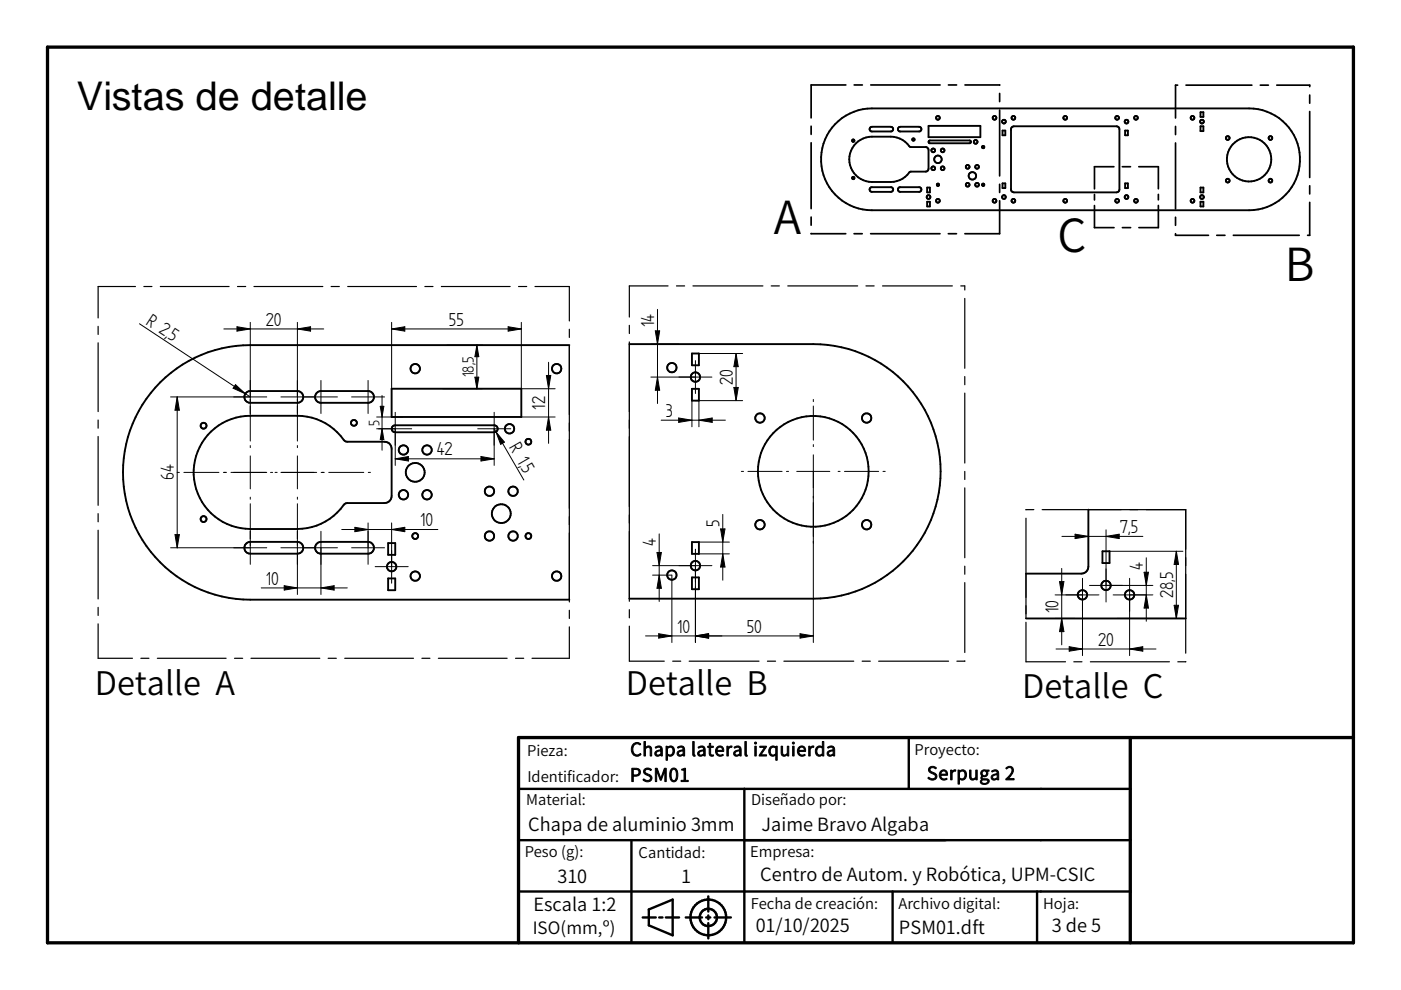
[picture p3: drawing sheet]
<svg xmlns="http://www.w3.org/2000/svg" width="297mm" height="210mm" viewBox="0 0 297 210" stroke-linecap="round" stroke-linejoin="round" font-family="sans-serif">
<path d="M10.1 10h276.9v189.9h-276.9zM239.6 156.4v43.5M287 156.4h-177.1v43.5" fill="none" stroke="#000" stroke-width=".7"/>
<g fill="none" stroke="#000" stroke-width=".51">
<path d="M192.7 156.4v10.9M109.9 167.3h129.7M109.9 178.1h129.7M133.9 178.1v21.8M157.8 167.3v32.6M109.9 189h129.7M136.3 194.5h2.7M137.6 192.8l5-2.1v7.6l-5-2.1zM139.8 194.5h.7M141.2 194.5h2.8M145.4 194.5h3.4M149.7 194.5h.9"/>
<path d="M150.2 190.1v3.2M150.2 194.1v.8M150.2 195.7v3.3M151.5 194.5h3.5M189.2 189v10.9M219.9 189v10.9"/>
<circle cx="150.2" cy="194.5" r="3.8"/>
<circle cx="150.2" cy="194.5" r="1.84"/>
</g>
<g fill="none" stroke="#000" stroke-width=".4">
<path d="M177.1 26.3a10.9 10.9 0 0 1 7.8-3.3h79.9a10.8 10.8 0 0 1 10.8 10.8 10.8 10.8 0 0 1-10.8 10.8h-79.9a10.8 10.8 0 0 1-10-6.6 10.8 10.8 0 0 1 2.2-11.7zM181.5 30.4l1-.8a4.7 4.7 0 0 1 2.4-.6h4a5 5 0 0 1 4 2.1l3.4 .1a.65 .65 0 0 1 .6 .6v4a.61 .61 0 0 1-.6 .6h-3.4a5 5 0 0 1-4 2.2h-4a4.8 4.8 0 0 1-4.5-3 4.8 4.8 0 0 1 1.1-5.2zM184.5 39.8l.4-.1h4a.5 .5 0 0 1 .5 .5 .5 .5 0 0 1-.5 .5h-4l-.5-.3zM184.5 27l.4-.1h4a.5 .5 0 0 1 .5 .5 .5 .5 0 0 1-.5 .5h-4.2l-.3-.5zM190.5 39.8l.4-.1h4a.5 .5 0 0 1 .5 .5 .5 .5 0 0 1-.5 .5h-4l-.5-.3zM190.5 27l.4-.1h4a.5 .5 0 0 1 .5 .5 .5 .5 0 0 1-.5 .5h-4.2l-.3-.5zM196.6 39.8h.6v1h-.6zM196.9 26.7h11v2.4h-11zM197 29.8h8.6l.3 .3-.3 .3h-8.4l-.3-.3zM212.6 27.7h.5v1h-.5zM212.6 38.9h.5v1h-.5zM214.5 27l.4-.2h21.8a.61 .61 0 0 1 .6 .6v12.8a.61 .61 0 0 1-.6 .6h-21.8a.61 .61 0 0 1-.5-.6v-12.8z"/>
<path d="M238.5 27.7h.6v1h-.6zM238.5 38.9h.6v1h-.6zM254.5 39.8h.6v1h-.6zM254.5 26.8h.6v1h-.6zM254.5 23.8h.6v1h-.6zM196.6 42.8h.6v1h-.6zM254.5 42.8h.6v1h-.6zM120.7 73.2h-67.6a27 27 0 0 0-27 27 27 27 0 0 0 27 26.9h67.6M133.4 73h39a27 27 0 0 1 27 26.9 27 27 0 0 1-27 27h-39M146.7 75h1.5v2.4h-1.5zM44.7 91.5a11.9 11.9 0 0 1 8.4-3.3h10a12.2 12.2 0 0 1 10 5.3l.6 .2h8.2a1.48 1.48 0 0 1 1.1 1.5v10l-.3 .9-.5 .4-.7 .2h-7.8l-.6 .1a12.3 12.3 0 0 1-10 5.4h-10a12 12 0 0 1-11.2-7.6 12 12 0 0 1 2.8-13.1zM52.2 83.3l.9-.4h10a1.25 1.25 0 0 1 1.2 1.3 1.25 1.25 0 0 1-1.2 1.2h-10a1.23 1.23 0 0 1-1.2-.7 1.23 1.23 0 0 1 .3-1.4z"/>
<path d="M67.2 83.3l.8-.4h10a1.25 1.25 0 0 1 1.3 1.3 1.25 1.25 0 0 1-1.3 1.2h-10a1.24 1.24 0 0 1-1.1-.8 1.24 1.24 0 0 1 .3-1.3zM83 82.4h27.5v6h-27.5zM83.3 90.3l.5-.1h21a.74 .74 0 0 1 .7 .7 .74 .74 0 0 1-.7 .8h-21a.74 .74 0 0 1-.7-.5 .74 .74 0 0 1 .2-.9zM146.7 82.4h1.5v2.5h-1.5zM52.2 115.3l.9-.4h10a1.25 1.25 0 0 1 1.2 1.2 1.25 1.25 0 0 1-1.2 1.3h-10a1.23 1.23 0 0 1-1.2-.8 1.23 1.23 0 0 1 .3-1.3zM67.2 115.3l.8-.4h10a1.25 1.25 0 0 1 1.3 1.2 1.25 1.25 0 0 1-1.3 1.3h-10a1.24 1.24 0 0 1-1.1-.8 1.24 1.24 0 0 1 .3-1.3zM82.3 115.1h1.5v2.5h-1.5zM146.7 114.9h1.5v2.5h-1.5zM230.8 108.1v12l-.4 1-.5 .4-.6 .1h-11.8M233.7 116.9h1.5v2.5h-1.5zM82.3 122.6h1.5v2.5h-1.5zM146.7 122.4h1.5v2.5h-1.5z"/>
<path d="M217.5 131.1h33.9"/>
<circle cx="180.9" cy="29.8" r=".26"/>
<circle cx="180.9" cy="37.8" r=".25"/>
<circle cx="193.7" cy="29.6" r=".24"/>
<circle cx="197.9" cy="35.7" r=".4"/>
<circle cx="197.9" cy="31.9" r=".4"/>
<circle cx="198.9" cy="39.2" r=".25"/>
<circle cx="198.9" cy="25" r=".4"/>
<circle cx="198.9" cy="33.8" r=".8"/>
<circle cx="199.9" cy="35.7" r=".4"/>
<circle cx="199.9" cy="31.9" r=".4"/>
<circle cx="205.2" cy="39.2" r=".4"/>
<circle cx="205.2" cy="35.4" r=".4"/>
<circle cx="206.2" cy="37.3" r=".8"/>
<circle cx="206.9" cy="30.1" r=".4"/>
<circle cx="207.2" cy="39.2" r=".4"/>
<circle cx="207.2" cy="35.4" r=".4"/>
<circle cx="208.5" cy="31.2" r=".25"/>
<circle cx="208.5" cy="39.2" r=".25"/>
<circle cx="210.9" cy="25" r=".4"/>
<circle cx="212.8" cy="25.8" r=".4"/>
<circle cx="214.9" cy="25" r=".4"/>
<circle cx="225.8" cy="25" r=".4"/>
<circle cx="236.9" cy="25" r=".4"/>
<circle cx="238.8" cy="25.8" r=".41"/>
<circle cx="240.8" cy="25" r=".4"/>
<circle cx="252.8" cy="25" r=".4"/>
<circle cx="254.8" cy="25.8" r=".41"/>
<circle cx="260.3" cy="29.3" r=".4"/>
<circle cx="260.3" cy="38.3" r=".4"/>
<circle cx="264.8" cy="33.8" r="4.7"/>
<circle cx="269.3" cy="38.3" r=".4"/>
<circle cx="269.3" cy="29.3" r=".4"/>
<circle cx="196.9" cy="41.8" r=".4"/>
<circle cx="198.9" cy="42.6" r=".4"/>
<circle cx="210.9" cy="42.6" r=".4"/>
<circle cx="212.9" cy="41.8" r=".4"/>
<circle cx="214.9" cy="42.6" r=".4"/>
<circle cx="225.8" cy="42.6" r=".4"/>
<circle cx="236.9" cy="42.6" r=".4"/>
<circle cx="238.8" cy="41.8" r=".4"/>
<circle cx="240.8" cy="42.6" r=".4"/>
<circle cx="252.8" cy="42.6" r=".4"/>
<circle cx="254.8" cy="41.8" r=".4"/>
<circle cx="88" cy="78.2" r="1.01"/>
<circle cx="118" cy="78.2" r="1"/>
<circle cx="142.4" cy="77.9" r="1"/>
<circle cx="147.4" cy="80" r="1"/>
<circle cx="43.2" cy="90.3" r=".63"/>
<circle cx="75" cy="89.7" r=".62"/>
<circle cx="85.5" cy="95.4" r="1"/>
<circle cx="90.5" cy="95.4" r="1"/>
<circle cx="108" cy="90.9" r="1"/>
<circle cx="112" cy="93.7" r=".62"/>
<circle cx="161.1" cy="88.6" r="1"/>
<circle cx="172.4" cy="99.9" r="11.7"/>
<circle cx="183.7" cy="88.6" r="1"/>
<circle cx="43.2" cy="110.1" r=".63"/>
<circle cx="85.5" cy="104.9" r="1.01"/>
<circle cx="88" cy="100.2" r="2"/>
<circle cx="88" cy="113.7" r=".62"/>
<circle cx="90.5" cy="104.9" r="1.01"/>
<circle cx="103.8" cy="104.2" r="1"/>
<circle cx="103.8" cy="113.7" r="1"/>
<circle cx="106.3" cy="108.9" r="2.01"/>
<circle cx="108.8" cy="113.6" r=".99"/>
<circle cx="108.8" cy="104.1" r="1"/>
<circle cx="112" cy="113.7" r=".62"/>
<circle cx="147.5" cy="119.9" r="1"/>
<circle cx="161.1" cy="111.2" r="1.01"/>
<circle cx="183.7" cy="111.3" r="1"/>
<circle cx="83" cy="120.1" r=".99"/>
<circle cx="88" cy="122.1" r="1"/>
<circle cx="118" cy="122.2" r="1"/>
<circle cx="142.4" cy="121.9" r="1"/>
<circle cx="229.5" cy="126.1" r="1"/>
<circle cx="234.5" cy="124.1" r="1"/>
<circle cx="239.5" cy="126.1" r="1"/>
</g>
<g fill="none" stroke="#000" stroke-width=".36">
<path d="M179.3 18h-7.3v7M181.1 18h1.7M184.6 18h14.7M201.1 18h1.7M204.6 18l7.3 .1M211.9 19.8v1.7M249.7 18.1h-.5v6.9M251.5 18.1h13.9M267.2 18.1h1.7M270.7 18.1h7v.3M172 26.8v1.7M172 30.3v13.9"/>
<path d="M211.9 23.3v14M211.9 39.1v1.7M236.2 35.3h-4.2v4.7M238 35.3h1.7M241.4 35.3h4.2v4.7M249.2 26.8v1.7M249.2 30.3v14M277.7 20.2v1.7M277.7 23.6v14M277.7 39.4v1.7M172 49.5l7.3 .1M172 46v1.8"/>
<path d="M181.1 49.6h1.7M184.6 49.6h14.7M201.1 49.6h1.7M211.9 42.6v7h-7.3M232 43.6v4.7h4.2M232 41.2v1.2M238 48.3h1.7M245.6 43.6v4.7h-4.1M245.6 41.2v1.2M249.2 49.6v.3h7M249.2 46.1v1.7M258 49.9h1.7"/>
<path d="M261.5 49.9h14M277.7 42.9v7h-.5"/>
</g>
<g fill="none" stroke="#000" stroke-width=".25">
<path d="M20.8 69.2v1.7M20.8 72.7v14.6M28.7 60.7h-7.9v6.7M30.5 60.7h1.7M34 60.7h14.6M50.4 60.7h1.7M53.8 60.7h14.6M70.2 60.7h1.7M73.7 60.7h14.6M90.1 60.7h1.7M93.6 60.7h14.6M109.9 60.7h1.8"/>
<path d="M113.4 60.7h7.3v7.4M120.7 69.8v1.7M120.7 73.2v54.4M133.4 69v1.7M133.4 72.5v55M141.6 60.6h-8.2v6.6M143.4 60.6h1.8M146.9 60.6h14.9M163.5 60.6h1.7M167 60.6h14.8M183.6 60.6h1.7M187.1 60.6h14.8"/>
<path d="M203.7 60.6h.9v.9M204.6 63.3v14.8M204.6 79.8v1.8M20.8 89v1.8M20.8 92.5v14.6M204.6 83.4v14.8M204.6 99.9v1.8M20.8 108.9v1.7M20.8 112.4v14.6M204.6 103.4v14.9M217.5 108.1h.1M217.5 109.9v21.2"/>
<path d="M217.5 108.1h1.7M221 108.1h30.4v30.4M20.8 132.3v7.3h7.3M20.8 128.8v1.7M29.9 139.6h1.7M33.4 139.6h14.5M49.7 139.6h1.8M53.2 139.6h14.6M69.6 139.6h1.7M73.1 139.6h14.6M89.4 139.6h1.8M92.9 139.6h14.6"/>
<path d="M109.3 139.6h1.7M120.7 129.4v1.7M120.7 132.9v6.7h-7.9M133.4 129.3v1.7M133.4 132.8v7.4h7.4M204.6 120v1.8M204.6 123.5v14.8M217.5 131.9v8.4h8.4M142.6 140.2h1.7M146.1 140.2h14.8M162.7 140.2h1.7M166.2 140.2h14.8"/>
<path d="M182.8 140.2h1.7M186.3 140.2h14.8M204.6 140.1l-1.7 .1M227.7 140.3h1.7M231.2 140.3h16.7M251.4 140.3h-1.7"/>
</g>
<g fill="none" stroke="#000" stroke-width=".21">
<path d="M29.6 68.6l23.5 15.6M47.5 69.7h21.1M50.2 69.3l2.9 .4-2.9 .5zM53.1 68.3v25.2M63.1 69.7l2.7-.4v.9zM63.1 68.3v25.2M83 69.7h27.5M83 68.3v14.1M83 69.7l2.8-.4v.9zM94.7 73.2h7.6M100.7 80h.8l-.4 2.4zM101.1 73.2v9.2"/>
<path d="M101.1 73.2l.4 2.4h-.8zM107.7 69.3l2.8 .4-2.8 .5zM110.5 68.3v14.1h7.2M115.8 79.6h1l-.5 2.8zM116.3 76.8v17.2M138 79.9h12.9M138 73h5.9M138.9 70.1h1l-.5 2.9zM139.4 79.9l.5 2.8h-1zM139.4 65.6v20M147.4 76.5v6.9M147.8 75h9.7"/>
<path d="M156.1 75v9.9M156.1 75l.4 2.7h-.9zM36.2 84.2h20.4M37.6 84.2v31.9M37.6 84.2l.4 2.8h-.9zM49.9 81.6l2.1 1.9-2.6-1.2zM53.1 94.5v.4M53.1 96.7v7M59.6 84.2h11.9M63.1 94.5v.4M63.1 96.7v7M68 80.7v7"/>
<path d="M74.5 84.2h7M78 80.7v7M79.9 88.4h5.4M79.9 90.9h7.4M80.6 86.1h.8l-.4 2.3zM81 83.9v11.6M81 90.9l.4 2.3h-.8zM83.8 97.3l2.8-.5v.9zM83.8 87.4v11.3M83.8 97.3h21M93.9 82.4h8.4M101.3 90.9h7"/>
<path d="M102 96.8l2.8 .5-2.8 .4zM104.8 87.4v11.3M104.8 90.9l6.3 10.9M105.2 91.6l1.8 2.1-.9 .5zM110.5 88.4h7.2M116.3 88.4l.5 2.8h-1zM140.2 89.1h13.6M143.9 88.6l2.8 .5-2.8 .5zM146.7 84.9v5.6M147.3 84.9h10.2M148.2 84.9v5.6M148.2 89.1l2.8-.5v1z"/>
<path d="M155.6 82.1h.9l-.4 2.8zM157.2 99.9h.4M158.6 99.9h7.2M166.7 99.9h.5M168.9 99.9h7M172.4 84.7v.5M172.4 86.1v7.2M172.4 94.3v.4M172.4 96.4v39.8M177.7 99.9h.4M179 99.9h7.3M187.2 99.9h.5"/>
<path d="M36.2 116.1h20.4M37.1 113.3h.9l-.4 2.8zM37.6 100.2h.4M39 100.2h7.4M47.4 100.2h.6M49 100.2h7.6M53.1 105.4v.5M53.1 106.8v12.9M57.4 100.2h.4M58.3 100.2h.5M59.6 116.1h11.9M59.6 100.2h7.5"/>
<path d="M63.1 105.4v.5M63.1 106.8v19.2M68 112.6v13.4M68.1 100.2h.6M69.7 100.2h7.4M72.5 112.3h20.3M74.5 116.1h7M75.2 111.8l2.8 .5-2.8 .4zM78 110.9v8.8M78.1 100.2h.4M83 110.9v12.8M83 112.3l2.8-.5v.9z"/>
<path d="M138.4 119.9h12.5M139.3 117.1h.9l-.4 2.8zM139.8 113.2v14.3M147.4 116.4v19.8M148.2 117.4h6.4M148.2 114.9h6.4M152.8 112.1h.9l-.5 2.8zM153.2 109.1v13.9M153.2 117.4l.5 2.8h-.9zM225.1 113.7h17.2M227.9 113.3l2.9 .4-2.9 .5zM230.8 112.3v6.4"/>
<path d="M234.5 113.7l2.8-.4v.9zM234.5 112.3v15.3M235.1 116.9h15.7M243 118.3v13.4M249.4 116.9v14.2M249.4 116.9l.5 2.8h-1zM55.4 124.7h18.2M60.3 124.2l2.8 .5-2.8 .4zM68 124.7l2.8-.5v.9zM79.5 120.1h7M136.9 134.8h35.5M138.4 121.9h4v14.3"/>
<path d="M139.7 134.4l2.7 .4-2.7 .5zM139.8 121.9l.4 2.8h-.9zM147.4 134.8l2.8-.4v.9zM169.6 134.4l2.8 .4-2.8 .5zM223.7 126.1h9.3M223.7 131.1h4.2M223.9 137.6h21.2M224.6 123.3h1l-.5 2.8zM225.1 131.1l.5 2.8h-1zM225.1 120.5v16.2M226.7 137.1l2.8 .5-2.8 .5zM229.5 122.6v16.4"/>
<path d="M231 124.1h13.4M236 126.1h8.4M236.8 131.1h14M239.5 122.6v16.4M239.5 137.6l2.8-.5v1zM242.6 121.3h.9l-.5 2.8zM243 126.1l.5 2.8h-.9zM248.9 128.3h1l-.5 2.8z"/>
</g>
<g fill="#000">
<path d="M50.2 69.3l2.9 .4-2.9 .5zM63.1 69.7l2.7-.4v.9zM83 69.7l2.8-.4v.9zM100.7 80h.8l-.4 2.4zM101.1 73.2l.4 2.4h-.8zM107.7 69.3l2.8 .4-2.8 .5zM115.8 79.6h1l-.5 2.8zM138.9 70.1h1l-.5 2.9zM156.1 75l.4 2.7h-.9zM37.6 84.2l.4 2.8h-.9zM49.9 81.6l2.1 1.9-2.6-1.2zM81 90.9l.4 2.3h-.8z"/>
<path d="M80.6 86.1h.8l-.4 2.3zM83.8 97.3l2.8-.5v.9zM102 96.8l2.8 .5-2.8 .4zM105.2 91.6l1.8 2.1-.9 .5zM116.3 88.4l.5 2.8h-1zM139.4 79.9l.5 2.8h-1zM143.9 88.6l2.8 .5-2.8 .5zM148.2 89.1l2.8-.5v1zM155.6 82.1h.9l-.4 2.8zM37.1 113.3h.9l-.4 2.8zM75.2 111.8l2.8 .5-2.8 .4zM83 112.3l2.8-.5v.9z"/>
<path d="M139.3 117.1h.9l-.4 2.8zM152.8 112.1h.9l-.5 2.8zM227.9 113.3l2.9 .4-2.9 .5zM234.5 113.7l2.8-.4v.9zM249.4 116.9l.5 2.8h-1zM60.3 124.2l2.8 .5-2.8 .4zM68 124.7l2.8-.5v.9zM139.8 121.9l.4 2.8h-.9zM139.7 134.4l2.7 .4-2.7 .5zM147.4 134.8l2.8-.4v.9zM153.2 117.4l.5 2.8h-.9zM169.6 134.4l2.8 .4-2.8 .5z"/>
<path d="M224.6 123.3h1l-.5 2.8zM225.1 131.1l.5 2.8h-1zM226.7 137.1l2.8 .5-2.8 .5zM239.5 137.6l2.8-.5v1zM243 126.1l.5 2.8h-.9zM242.6 121.3h.9l-.5 2.8zM248.9 128.3h1l-.5 2.8z"/>
</g>
<g font-size="9.7">
<text x="164" y="49.7">A</text>
<text x="224.2" y="53.5">C</text>
<text x="272.4" y="59.5">B</text>
</g>
<text font-size="8.4" x="16.3" y="23.3">Vistas de detalle</text>
<g font-size="6.9">
<text x="20.1" y="147.4">Detalle A</text>
<text x="132.7" y="147.4">Detalle B</text>
<text x="216.7" y="147.9">Detalle C</text>
</g>
<g font-size="4.5">
<text x="30.8" y="68.6" transform="rotate(33 30.8 68.6)">R 2,</text>
<text x="35.4" y="71.7" transform="rotate(33 35.4 71.7)">5</text>
<text x="56.4" y="69">20</text>
<text x="95.2" y="69">55</text>
<text x="138.7" y="69.4" transform="rotate(-90 138.7 69.4)">14</text>
<text x="155.4" y="81.6" transform="rotate(-90 155.4 81.6)">20</text>
<text x="115.6" y="86.8" transform="rotate(-90 115.6 86.8)">12</text>
<text x="141.2" y="88.4">3</text>
<text x="107.9" y="94.9" transform="rotate(60 107.9 94.9)">R 1,</text>
<text x="36.9" y="101.8" transform="rotate(-90 36.9 101.8)">64</text>
<text x="92.6" y="96.6">42</text>
<text x="110.4" y="99.2" transform="rotate(60 110.4 99.2)">5</text>
<text x="89.1" y="111.6">10</text>
<text x="152.5" y="111.6" transform="rotate(-90 152.5 111.6)">5</text>
<text x="237.4" y="113">7,5</text>
<text x="139.1" y="115.8" transform="rotate(-90 139.1 115.8)">4</text>
<text x="56.4" y="124">10</text>
<text x="242.3" y="120.9" transform="rotate(-90 242.3 120.9)">4</text>
<text x="224.4" y="130" transform="rotate(-90 224.4 130)">10</text>
<text x="248.7" y="126.8" transform="rotate(-90 248.7 126.8)">28,5</text>
<text x="143.5" y="134.1">10</text>
<text x="158.3" y="134.1">50</text>
<text x="232.8" y="136.9">20</text>
</g>
<g font-size="3.9">
<text x="100.5" y="80" transform="rotate(-90 100.5 80)">18,5</text>
<text x="133.6" y="160.3">Chapa lateral izquierda</text>
<text x="133.6" y="165.7">PSM01</text>
<text x="196.5" y="165.4">Serpuga 2</text>
<text x="112" y="176.1">Chapa de aluminio 3mm</text>
<text x="161.4" y="176.1">Jaime Bravo Algaba</text>
<text x="118.2" y="187.2">310</text>
<text x="144.4" y="187.2">1</text>
<text x="161.2" y="186.8">Centro de Autom. y Robótica, UPM-CSIC</text>
<text x="113.1" y="193.3">Escala 1:2</text>
<text x="160.2" y="197.7">01/10/2025</text>
<text x="190.6" y="197.9">PSM01.dft</text>
<text x="223" y="197.6">3 de 5</text>
</g>
<text font-size="3.7" x="80.4" y="90.3" transform="rotate(-90 80.4 90.3)">5</text>
<text font-size="3.6" x="112.9" y="197.9">ISO(mm,º)</text>
<g font-size="3.1">
<text x="111.8" y="160.2">Pieza:</text>
<text x="193.9" y="160.1">Proyecto:</text>
<text x="111.8" y="165.7">Identificador:</text>
<text x="111.6" y="170.8">Material:</text>
<text x="159.3" y="170.8">Diseñado por:</text>
<text x="111.2" y="181.7">Peso (g):</text>
<text x="135.4" y="182">Cantidad:</text>
<text x="159" y="181.8">Empresa:</text>
<text x="159.2" y="192.7">Fecha de creación:</text>
<text x="190.5" y="192.7">Archivo digital:</text>
<text x="221.2" y="192.7">Hoja:</text>
</g>
</svg>
